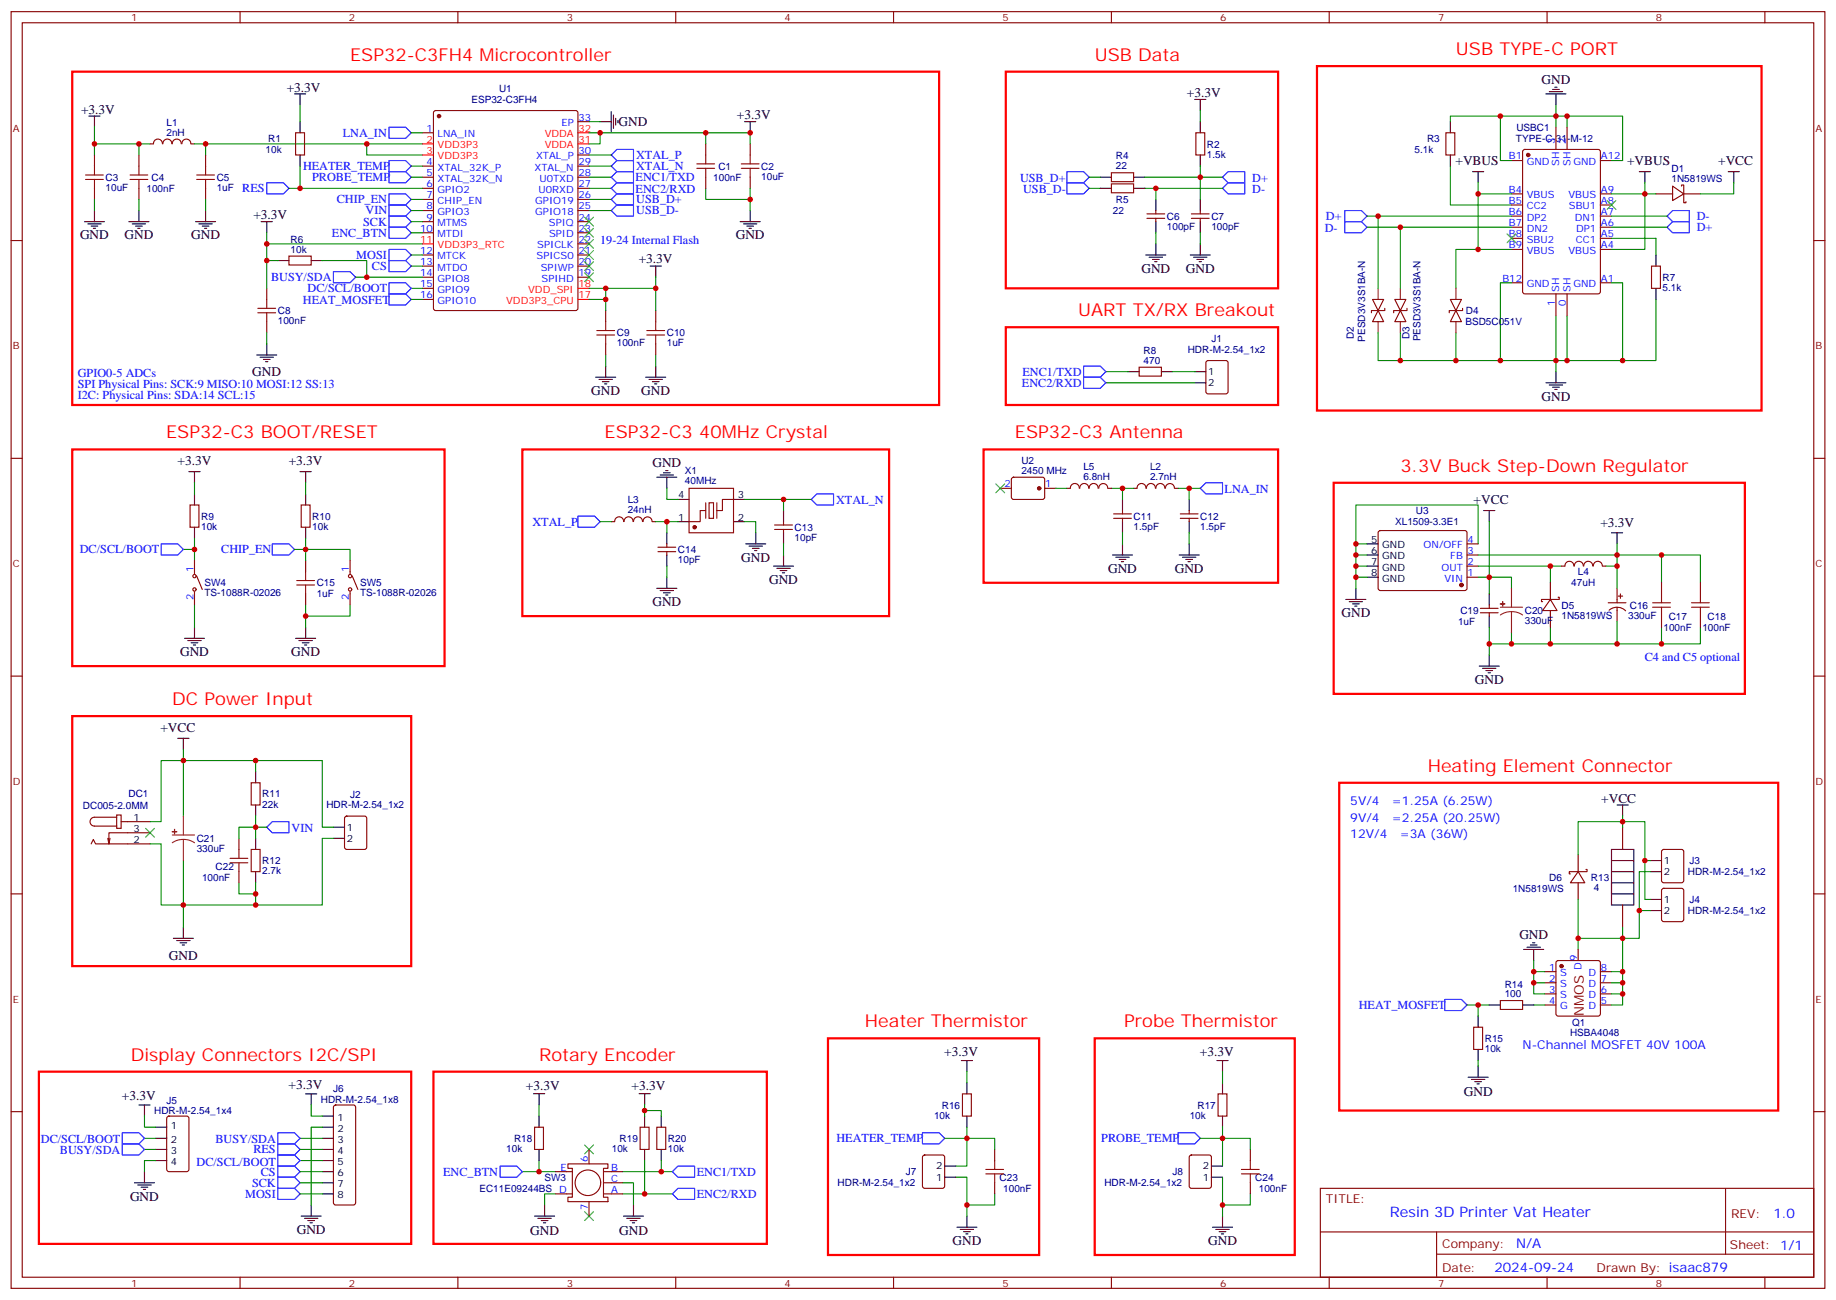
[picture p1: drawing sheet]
<svg xmlns="http://www.w3.org/2000/svg" width="583mm" height="413mm" viewBox="0 0 583 413" stroke-linecap="round" stroke-linejoin="round" font-family="sans-serif">
<g fill="none" stroke="#870000" stroke-width=".35">
<path d="M3.5 3.7h575.8v405.3h-575.8zM7.1 7.2h568.6v398.3h-568.6zM76.2 3.7v3.5M145.3 3.7v3.5M214.5 3.7v3.5M283.6 3.7v3.5M352.8 3.7v3.5M421.9 3.7v3.5M491.1 3.7v3.5M560.2 3.7v3.5M137.8 35.3l.5-.2h44.4l.5 .2 .2 .5v62.1l-.2 .5-.5 .2h-44.4l-.5-.2-.2-.5v-62.1zM183.4 38.6h3.6"/>
<path d="M30 49.2v3.5M30 59.8v3.5M44.1 49.2v3.5M44.1 59.8v3.5M47.6 45.7h1.1M48.7 45.7a1.41 1.41 0 0 1 1.4-1.5 1.41 1.41 0 0 1 1.4 1.5M51.7 45.7a1.41 1.41 0 0 1 1.4-1.5 1.41 1.41 0 0 1 1.4 1.5M54.7 45.7a1.41 1.41 0 0 1 1.4-1.5 1.41 1.41 0 0 1 1.4 1.5M57.7 45.7a1.41 1.41 0 0 1 1.5-1.5 1.41 1.41 0 0 1 1.4 1.5M60.7 45.7h1M65.3 49.2v3.5M65.3 59.8v3.5"/>
<path d="M93.8 42.2h2.9v7h-2.9zM134.1 42.2h3.5M134.1 52.7h3.5M134.1 56.3h3.5M134.1 59.8h3.5M183.4 52.7h3.6M183.4 56.3h3.6M183.4 59.8h3.6M183.4 49.2h3.6M224 45.7v3.5M224 56.3v3.5M238.1 45.7v3.5"/>
<path d="M238.1 56.3v3.5M352.8 54.9h7v2.8h-7zM352.8 58.4h7v2.8h-7zM379.6 42.2h2.8v7h-2.8zM459 42.2h2.8v7h-2.8zM479.8 51h3.5M483.5 47.7l.5-.3h23.3l.6 .5 .1 44.7-.5 .7h-23.5l-.6-.5-.1-44.6zM493.9 40.4v7M497.4 40.4v7M508 51h3.5M530.9 59.1l3.6 2.5-3.6 2.1zM533.8 59.1v-.4h.7v2.9"/>
<path d="M3.5 76.4h3.6M134.1 63.3h3.5M134.1 66.9h3.5M134.1 70.4h3.5M134.1 73.9h3.5M183.4 63.3h3.6M183.4 66.9h3.6M183.4 70.4h3.6M183.4 73.9h3.6M183.4 77.4h3.6M364.1 69.3h5.6M364.1 67.9h5.6"/>
<path d="M366.9 66.9v1M366.9 69.3v1.1M378.2 69.3h5.6M378.2 67.9h5.6M381 66.9v1M381 69.3v1.1M479.8 61.6h3.5M479.8 65.1h3.5M479.8 68.6h3.5M479.8 72.1h3.5M479.8 75.7h3.5M479.8 79.2h3.5"/>
<path d="M508 61.6h3.5M508 65.1h3.5M508 68.6h3.5M508 72.1h3.5M508 75.7h3.5M508 79.2h3.5M525.6 61.6h5.3M534.5 61.6v2.8h.7v-.4M534.5 61.6h5.3M575.7 76.4h3.6M84.7 91.5v3.6M91.7 81.3h7.1v2.8h-7.1z"/>
<path d="M134.1 81h3.5M134.1 84.5h3.5M134.1 88h3.5M134.1 91.5h3.5M134.1 95.1h3.5M183.4 81h3.6M183.4 84.5h3.6M183.4 88h3.6M192.3 98.6v3.5M208.1 98.6v3.5M435.7 95.1h3.5l-1.8 3.5zM437.4 98.6l1.8 3.5h-3.5z"/>
<path d="M439.6 97.9v.7h-4.3v.7M442.7 95.1h3.6l-1.8 3.5zM444.5 98.6l1.8 3.5h-3.6zM446.6 97.9v.7h-4.2v.7M460.4 95.1h3.5l-1.8 3.5zM462.1 98.6l1.8 3.5h-3.5zM464.3 97.9v.7h-4.3v.7M479.8 89.8h3.5M493.9 93.3v7.1M497.4 93.3v7.1M508 89.8h3.5M524.2 84.5h2.8v7h-2.8z"/>
<path d="M84.7 102.1v3.6M192.3 109.2v3.5M208.1 109.2v3.5M361.6 116.6h7.1v2.8h-7.1zM383 114.7l.5-.2h5.6l.7 .4v9.5l-.4 .6-5.9 .1-.7-.5v-9.4zM3.5 145.5h3.6M218.7 155h14.1v14.2h-14.1zM225.1 159.6h1.4v5h-1.4zM232.8 158.6h-3.5v3.5h-1.8M317.5 155h3.5M321.3 151.7l.4-.2 9.5 .1 .4 .6-.1 5.9-.6 .5-9.4-.1-.5-.6v-5.7zM331.6 155h3.5"/>
<path d="M338.7 155h1M339.8 155a1.41 1.41 0 0 1 1.4-1.5 1.41 1.41 0 0 1 1.4 1.5M342.8 155a1.41 1.41 0 0 1 1.4-1.5 1.41 1.41 0 0 1 1.4 1.5M345.7 155a1.41 1.41 0 0 1 1.5-1.5 1.41 1.41 0 0 1 1.4 1.5M348.8 155a1.41 1.41 0 0 1 1.4-1.5 1.41 1.41 0 0 1 1.4 1.5M351.7 155h1.1M359.8 155h1.1M360.9 155a1.41 1.41 0 0 1 1.4-1.5 1.41 1.41 0 0 1 1.4 1.5M363.9 155a1.41 1.41 0 0 1 1.4-1.5 1.41 1.41 0 0 1 1.4 1.5M366.9 155a1.41 1.41 0 0 1 1.4-1.5 1.41 1.41 0 0 1 1.4 1.5M370 155a1.41 1.41 0 0 1 1.4-1.5 1.41 1.41 0 0 1 1.4 1.5M372.9 155h1"/>
<path d="M575.7 145.5h3.6M60.3 160.3h2.8v7.1h-2.8zM61.7 178v4.2M95.6 160.3h2.8v7.1h-2.8zM97 178v3.5M111.1 178v4.2M194 165.6h1.1M195.1 165.6a1.41 1.41 0 0 1 1.4-1.5 1.41 1.41 0 0 1 1.4 1.5M198.1 165.6a1.41 1.41 0 0 1 1.4-1.5 1.41 1.41 0 0 1 1.4 1.5M201.1 165.6a1.41 1.41 0 0 1 1.4-1.5 1.41 1.41 0 0 1 1.4 1.5M204.2 165.6a1.41 1.41 0 0 1 1.4-1.5 1.41 1.41 0 0 1 1.4 1.5M207.1 165.6h1"/>
<path d="M208.8 175.2h5.7M208.8 173.7h5.7M211.7 172.7v1M211.7 175.2v1M224 162.1h-1.8v3.5h-3.5M245.9 168.1h5.6M245.9 166.7h5.6M248.7 165.6v1.1M248.7 168.1v1.1M353.5 164.6h5.6M353.5 163.2h5.6M356.3 162.1v1.1"/>
<path d="M356.3 164.6v1M374.6 164.6h5.7M374.6 163.2h5.7M377.5 162.1v1.1M377.5 164.6v1M437.7 168.7l.4-.2h27.1l.5 .7-.1 17.9-.6 .4-27.1-.1-.5-.6v-17.6zM465.7 179.7h3.5M465.7 176.2h3.5M465.7 172.7h3.5M495.7 179.7h1M496.8 179.7a1.41 1.41 0 0 1 1.4-1.5 1.41 1.41 0 0 1 1.4 1.5M499.7 179.7a1.41 1.41 0 0 1 1.5-1.5 1.41 1.41 0 0 1 1.4 1.5"/>
<path d="M502.7 179.7a1.41 1.41 0 0 1 1.4-1.5 1.41 1.41 0 0 1 1.4 1.5M505.8 179.7a1.41 1.41 0 0 1 1.4-1.5 1.41 1.41 0 0 1 1.4 1.5M508.7 179.7h1.1M61.7 187.9v4.2M62.4 182.9l1.8 4.2M97 188.6v3.5M111.1 187.9v4.2M111.8 182.9l1.8 4.2M465.7 183.3h3.5M469.9 194.6h5.6M469.9 193.1h5.6M472.7 192.1v1"/>
<path d="M472.7 194.6v1M492.1 190.3l2.1 3.6h-4.5zM492.1 190.3h-2.8v.7h.4M492.1 185v5.3M492.1 193.9v5.2M494.6 189.6h.3v.7h-2.8M510.5 191.4h5.6M510.8 193.8a3.8 3.8 0 0 1 5.2 .1M513.3 186.8v4.6M513.3 192.8v4.6M513.6 189.3h1.5M514.3 188.6v1.4"/>
<path d="M527.4 185v3.6M527.4 195.6v3.5M539.8 185v3.6M539.8 195.6v3.5M3.5 214.7h3.6M575.7 214.7h3.6M37 258.8h1.5v4.2h-1.5zM37 259.5h-7a1.41 1.41 0 0 0-1.4 1.4 1.41 1.41 0 0 0 1.4 1.4h7M79.7 248.5h2.8v7.1h-2.8zM109.6 259.3l.5-.2h5.6l.7 .4v9.5l-.4 .6-5.9 .1-.7-.5v-9.4zM28.9 267.9l.7-1.4 .7 1.4h17.3M34.9 266.2l-.3 1.7"/>
<path d="M38.5 260.9h9.1M47.6 264.4h-13v3.5l-.4-1.7M75.8 266.2v3.5M75.8 276.8v3.5M79.7 269.7h2.8v7.1h-2.8zM500.9 276.8l2.2 3.5h-4.6zM500.9 276.8h-2.8v.7h.4M500.9 271.5v5.3M503.4 276h.4v.8h-2.9M515.1 262.6v7.1M527.6 269.9l.5-.2h5.7l.6 .4 .1 9.5-.5 .6-5.9 .1-.6-.5-.1-9.4zM3.5 283.8h3.6"/>
<path d="M500.9 280.3v5.3M515.1 287.3v7.1M527.6 282.3l.5-.3h5.7l.6 .5 .1 9.4-.5 .7h-5.9l-.6-.4-.1-9.4zM575.7 283.8h3.6M476.2 317.7h7.1v2.8h-7.1zM490.4 308.5h3.5M490.4 312h3.5M490.4 315.6h3.5M490.4 319.1h3.5M494.1 305.2l.5-.2h12.7l.5 .2 .2 .5v16.2l-.2 .5-.5 .2h-12.7l-.5-.2-.2-.5v-16.2zM500.9 301.4v3.6M508 308.5h3.5"/>
<path d="M508 312h3.5M508 315.6h3.5M508 319.1h3.5M467.8 326.1h2.8v7.1h-2.8zM3.5 353h3.6M53.2 354.6l.4-.2h5.7l.6 .4 .1 16.5-.5 .6-5.9 .1-.6-.5-.1-16.4zM106.1 351l.4-.2h5.7l.5 .2 .2 .5v30.4l-.2 .5-.5 .2h-5.7l-.5-.2-.2-.5v-30.4zM169.7 357.9h2.8v7h-2.8zM203.2 357.9h2.8v7h-2.8zM208.5 357.9h2.8v7h-2.8zM305.5 347.3h2.8v7.1h-2.8zM386.6 347.3h2.9v7.1h-2.9z"/>
<path d="M575.7 353h3.6M176.4 372h5.3M176.4 379.1h5.3M180.3 369.5h12.7v1.4h-1.4v9.2h1.4v1.4h-12.7v-1.4h1.4v-9.2h-1.4zM187 364.9v4.6M191.6 379.1h6M191.6 372h6M191.6 375.5h6M293 366.9l.5-.2h5.7l.6 .4 .1 9.5-.5 .6-5.9 .1-.6-.5-.1-9.4zM315.7 364.9v3.6M315.7 375.5v3.6M377.7 366.9l.5-.2h5.6l.7 .4v9.5l-.4 .6-5.9 .1-.7-.5v-9.4z"/>
<path d="M396.9 364.9v3.6M396.9 375.5v3.6M419.1 377.3h156.6v28.2h-156.6zM547.7 377.3v20.9M187 381.5v4.6M419.1 391.1h156.5M456 398.2h119.6M456 391.1v14.2M76.2 405.5v3.5M145.3 405.5v3.5M214.5 405.5v3.5M283.6 405.5v3.5"/>
<path d="M352.8 405.5v3.5M421.9 405.5v3.5M491.1 405.5v3.5M560.2 405.5v3.5"/>
<circle cx="61.7" cy="182.9" r=".53"/>
<circle cx="61.7" cy="187.1" r=".53"/>
<circle cx="111.1" cy="182.9" r=".53"/>
<circle cx="111.1" cy="187.1" r=".53"/>
<circle cx="186.6" cy="375.5" r="4.1"/>
</g>
<g fill="none" stroke="#000" stroke-width=".35">
<path d="M28.2 36.9h3.5M30 36.9v3.5M93.5 29.8h3.5M95.2 29.8v3.5M95.2 38.6v3.6M190.5 38.6h3.5M194 35.5v6.3M194.7 36.5v4.2M195.4 37.6v2.1M196.1 38.3v.7M236.4 38.6h3.5M238.1 38.6v3.6"/>
<path d="M379.2 31.6h3.6M381 31.6v3.5M381 38.6v3.6M460.4 38.6v3.6M490.7 29.8h6.4M491.8 29.1h4.2M492.8 28.4h2.1M493.5 27.7h.7M493.9 29.8v3.5M95.2 49.2v3.5M349.2 56.3h3.6M349.2 59.8h3.6"/>
<path d="M359.8 56.3h3.6M359.8 59.8h3.6M381 49.2v3.5M460.4 49.2v3.5M467.4 54.5h3.6M469.2 54.5v3.5M520.3 54.5h3.6M522.1 54.5v3.5M548.6 54.5h3.5M550.3 54.5v3.5M26.8 70.4h6.4M27.9 71.1h4.2"/>
<path d="M28.9 71.8h2.1M29.6 72.5h.7M30 66.9v3.5M40.9 70.4h6.4M42 71.1h4.2M43 71.8h2.2M43.7 72.5h.7M44.1 66.9v3.5M62.1 70.4h6.3M63.1 71.1h4.3M64.2 71.8h2.1M64.9 72.5h.7"/>
<path d="M65.3 66.9v3.5M82.9 70.4h3.5M84.7 70.4v3.5M234.9 70.4h6.4M236 71.1h4.2M237.1 71.8h2.1M237.8 72.5h.7M238.1 66.9v3.5M366.9 63.3v3.6M366.9 70.4v3.5M366.9 77.4v3.6M381 63.3v3.6"/>
<path d="M381 70.4v3.5M381 77.4v3.6M88.2 82.7h3.5M98.8 82.7h3.5M206.4 84.5h3.5M208.1 84.5v3.5M363.7 81h6.4M364.8 81.7h4.2M365.8 82.4h2.1M366.5 83.1h.7M377.8 81h6.4M378.9 81.7h4.2"/>
<path d="M379.9 82.4h2.2M380.6 83.1h.8M525.6 81v3.5M525.6 91.5v3.6M81.5 112.7h6.3M82.5 113.4h4.3M83.6 114.1h2.1M84.3 114.8h.7M84.7 109.2v3.5M189.1 119.8h6.3M192.3 116.2v3.6M205 119.8h6.3"/>
<path d="M208.1 116.2v3.6M358.1 118h3.5M368.7 118h3.5M379.2 118h3.6M493.9 118v3.5M190.1 120.5h4.3M191.2 121.2h2.1M191.9 121.9h.7M206 120.5h4.3M207.1 121.2h2.1M207.8 121.9h.7M379.2 121.5h3.6"/>
<path d="M490.7 121.5h6.4M491.8 122.2h4.2M492.8 122.9h2.1M493.5 123.6h.7M60 149.8h3.5M61.7 149.8v3.5M61.7 156.8v3.5M95.2 149.8h3.6M97 149.8v3.5M97 156.8v3.5M208.5 151.5h6.3M209.5 150.8h4.3"/>
<path d="M210.6 150.1h2.1M211.3 149.4h.7M211.7 151.5v3.5M215.2 158.6h3.5M232.8 158.6h3.6M356.3 158.6v3.5M377.5 158.6v3.5M61.7 167.4v3.5M97 167.4v3.5M211.7 169.2v3.5M211.7 176.2v3.5M215.2 165.6h3.5"/>
<path d="M232.8 165.6h3.6M236.7 172.7h6.4M237.8 173.4h4.2M238.8 174.1h2.1M239.5 174.8h.7M239.9 169.2v3.5M245.5 179.7h6.4M248.7 162.1v3.5M248.7 169.2v3.5M248.7 176.2v3.5M353.1 176.2h6.4M354.2 176.9h4.2"/>
<path d="M355.2 177.6h2.2M356 178.3h.7M356.3 165.6v3.6M356.3 172.7v3.5M374.3 176.2h6.3M375.4 176.9h4.2M376.4 177.6h2.1M377.1 178.3h.7M377.5 165.6v3.6M377.5 172.7v3.5M433.9 172.7h3.5M433.9 176.2h3.5"/>
<path d="M433.9 179.7h3.5M471 162.1h3.5M472.7 162.1v3.5M511.5 169.2h3.6M513.3 169.2v3.5M61.7 199.1v3.6M97 199.1v3.6M208.5 186.8h6.3M209.5 187.5h4.3M210.6 188.2h2.1M211.3 188.9h.7M211.7 183.3v3.5"/>
<path d="M246.6 180.4h4.2M247.6 181.2h2.2M248.4 181.9h.7M427.2 190.3h6.4M428.3 191h4.2M429.3 191.7h2.1M430 192.4h.7M430.4 186.8v3.5M433.9 183.3h3.5M472.7 188.6v3.5M472.7 195.6v3.5M58.6 202.7h6.3"/>
<path d="M59.6 203.4h4.3M60.7 204.1h2.1M61.4 204.8h.7M93.8 202.7h6.4M94.9 203.4h4.2M96 204.1h2.1M96.7 204.8h.7M469.5 211.5h6.4M470.6 212.2h4.2M471.7 212.9h2.1M472.4 213.6h.7M472.7 208v3.5"/>
<path d="M56.4 234.4h3.6M58.2 234.4v3.5M81.1 245v3.5M81.1 255.6v3.5M513.3 255.6h3.5M515.1 255.6v3.5M81.1 266.2v3.5M81.1 276.8v3.5M105.8 262.6h3.6M105.8 266.2h3.6M511.5 269.7h7.1v17.6h-7.1zM511.5 276.8h7.1"/>
<path d="M511.5 273.2h7.1M523.9 276.8h3.5M523.9 273.2h3.5M55 297.9h6.4M56.1 298.6h4.2M57.1 299.3h2.2M58.2 294.4v3.5M486.5 299.3h.7M518.6 280.3h-7.1v3.5h7.1M523.9 285.6h3.5M523.9 289.1h3.5M57.9 300h.7"/>
<path d="M472.7 319.1h3.5M483.3 319.1h3.5M483.7 301.4h6.3M484.7 300.7h4.2M485.8 300h2.1M486.8 301.4v3.6M305.2 336.7h3.5M306.9 336.7v3.6M386.3 336.7h3.5M388.1 336.7v3.6M469.2 322.6v3.5M469.2 333.2v3.5"/>
<path d="M469.2 338.5v3.5M44.1 350.8h3.5M45.9 350.8v3.6M49.4 357.9h3.5M97 347.3h3.5M98.8 347.3v3.5M102.3 354.4h3.5M102.3 357.9h3.5M169.4 347.2h3.5M171.1 354.4v3.5M171.1 347.2v3.6M202.9 347.2h3.5"/>
<path d="M204.6 354.4v3.5M204.6 347.2v3.6M209.9 354.4v3.5M306.9 343.8v3.5M306.9 354.4v3.5M388.1 343.8v3.5M388.1 354.4v3.5M466 342h6.4M467.1 342.7h4.2M468.1 343.4h2.2M468.8 344.1h.7M42.7 375.5h6.3"/>
<path d="M43.7 376.2h4.3M44.8 376.9h2.1M45.5 377.6h.7M45.9 372v3.5M49.4 361.4h3.5M49.4 364.9h3.5M49.4 368.5h3.5M102.3 361.4h3.5M102.3 364.9h3.5M102.3 368.5h3.5M102.3 372h3.5M102.3 375.5h3.5"/>
<path d="M102.3 379.1h3.5M171.1 364.9v3.6M204.6 364.9v3.6M209.9 364.9v3.6M299.9 373.8h3.5M299.9 370.2h3.5M384.5 373.8h3.6M384.5 370.2h3.6M95.6 386.1h6.4M96.7 386.8h4.2M97.7 387.5h2.1M98.4 388.2h.7"/>
<path d="M98.8 382.6v3.5M169.7 386.1h6.3M170.7 386.8h4.3M171.8 387.5h2.1M172.5 388.2h.7M172.9 382.6v3.5M197.9 386.1h6.4M199 386.8h4.2M200 387.5h2.1M200.7 388.2h.7M201.1 382.6v3.5M303.7 389.6h6.4"/>
<path d="M304.8 390.3h4.2M305.9 391.1h2.1M306.6 391.8h.7M306.9 386.1v3.5M384.9 389.6h6.3M385.9 390.3h4.3M387 391.1h2.1M387.7 391.8h.7M388.1 386.1v3.5"/>
</g>
<g fill="none" stroke="#a10000" stroke-width=".35">
<path d="M27.2 57h5.6M27.2 55.6h5.6M30 52.7v2.9M30 57v2.8M41.3 57h5.6M41.3 55.6h5.6M44.1 52.7v2.9M44.1 57v2.8M62.4 57h5.7M62.4 55.6h5.7M65.3 52.7v2.9M65.3 57v2.8"/>
<path d="M221.2 53.4h5.6M221.2 52h5.6M224 49.2v2.8M224 53.4v2.9M235.3 53.4h5.6M235.3 52h5.6M238.1 49.2v2.8M238.1 53.4v2.9M81.8 99.3h5.7M81.8 97.9h5.7M84.7 95.1v2.8M84.7 99.3v2.8"/>
<path d="M189.4 105h5.7M189.4 106.4h5.7M192.3 102.1v2.9M192.3 106.4v2.8M205.3 105h5.7M205.3 106.4h5.7M208.1 102.1v2.9M208.1 106.4v2.8M94.2 184.3h5.6M94.2 185.7h5.6M97 181.5v2.8M97 185.7v2.9"/>
<path d="M524.6 192.8h5.6M524.6 191.4h5.6M527.4 188.6v2.8M527.4 192.8v2.8M536.9 192.8h5.7M536.9 191.4h5.7M539.8 188.6v2.8M539.8 192.8v2.8M73 273.9h5.7M73 272.5h5.7M75.8 269.7v2.8M75.8 273.9v2.9"/>
<path d="M312.9 372.7h5.7M312.9 371.3h5.7M315.7 368.5v2.8M315.7 372.7v2.8M394.1 372.7h5.6M394.1 371.3h5.6M396.9 368.5v2.8M396.9 372.7v2.8"/>
</g>
<g fill="none" stroke="#008700" stroke-width=".35">
<path d="M95.2 33.3v5.3M187 38.6h3.5M381 35.1v3.5M476.2 36.9h-15.8v1.7M493.9 33.3v7.1M497.4 36.9h17.7v14.1h-3.6M30 40.4v5.3M44.1 45.7h-14.1v3.5M47.6 45.7h-3.5v3.5M61.7 45.7h3.6M91.7 59.8h3.5M95.2 52.7v7.1h38.9"/>
<path d="M116.4 45.7h-51.1v3.5M130.5 52.7h3.6M130.5 56.3h3.6M130.5 42.2h3.6M134.1 45.7h-17.7v3.5h17.7M187 42.2h3.5v3.5h-3.5M187 49.2h7M187 52.7h7M187 59.8h7M187 56.3h7M190.5 42.2h33.5v3.5M224 42.2h14.1v3.5"/>
<path d="M224 59.8v3.5h14.1M238.1 59.8v7.1M345.7 59.8h3.5M345.7 56.3h3.5M363.4 59.8h3.5v3.5M366.9 59.8h21.2M381 52.7v3.6h-17.6M388.1 56.3h-7.1v7M460.4 52.7v12.4h19.4M469.2 58v3.6h10.6M497.4 40.4v-3.5h-21.2v14.1h3.6M522.1 58v3.6h-10.6"/>
<path d="M550.3 58v3.6h-10.5M30 63.3v3.6M44.1 63.3v3.6M65.3 63.3v3.6M84.7 73.9v3.5M130.5 63.3h3.6M130.5 66.9h3.6M130.5 70.4h3.6M130.5 73.9h3.6M134.1 77.4h-49.4v14.1M187 63.3h7M187 66.9h7"/>
<path d="M366.9 73.9v3.5M381 73.9v3.5M433.9 68.6h45.9M433.9 72.1h45.9M437.4 68.6v22.9M444.5 72.1v19.4M469.2 61.6v17.6h10.6M469.2 79.2h-7.1v12.3M511.5 68.6h17.7M511.5 72.1h17.7M511.5 75.7h14.1v5.3M525.6 61.6h-3.5v17.6h-10.6"/>
<path d="M84.7 82.7h3.5M102.3 82.7h14.1v5.3h17.7M112.9 88h3.5M130.5 91.5h3.6M130.5 81h3.6M130.5 84.5h3.6M130.5 95.1h3.6M187 91.5h21.1v7.1M187 95.1h5.3v3.5M192.3 91.5v3.6M208.1 88v3.5M479.8 89.8h-3.6v24.7h17.7v3.5"/>
<path d="M511.5 89.8h3.6v24.7h-21.2v-14.1M525.6 95.1v19.4h-10.5M84.7 105.7v3.5M192.3 112.7v3.5M208.1 112.7v3.5M351 118h7.1M372.2 118h7M437.4 105.7v8.8h7.1M444.5 105.7v8.8h17.6M462.1 105.7v8.8h14.1M497.4 100.4v14.1M351 121.5h28.2"/>
<path d="M61.7 153.3v3.5M97 153.3v3.5M211.7 155v3.6h3.5M236.4 158.6h21.1M248.7 158.6v3.5M335.1 155h3.6M352.8 155h3.5M359.8 155h-3.5v3.6M373.9 155h3.6v3.6M377.5 155h3.5M58.2 174.4h3.5v3.6M61.7 170.9v3.5"/>
<path d="M93.5 174.4h17.6v3.6M97 170.9v7.1M190.5 165.6h3.5M208.1 165.6h7.1M211.7 165.6v3.6M211.7 179.7v3.6M236.4 165.6h3.5v3.6M248.7 172.7v3.5M356.3 169.2v3.5M377.5 169.2v3.5M430.4 172.7v-12.4h38.8v12.4M430.4 179.7h3.5"/>
<path d="M430.4 176.2h3.5M433.9 172.7h-3.5v10.6h3.5M469.2 176.2h44.1v3.5M469.2 179.7h26.5M472.7 165.6v17.7h7.1v3.5M492.1 179.7v5.3M509.8 179.7h3.5v7.1M513.3 172.7v3.5h14.1v8.8M527.4 176.2h12.4v8.8M61.7 192.1v7M97 192.1v7M111.1 192.1v3.5h-14.1"/>
<path d="M430.4 183.3v3.5M469.2 183.3h3.5v5.3M472.7 199.1v8.9M492.1 199.1v5.3h-12.3M513.3 197.4v7h-21.2M527.4 199.1v5.3h-14.1M539.8 199.1v5.3h-12.4M479.8 200.9v3.5h-7.1M58.2 237.9v3.6h-7v19.4h-3.6M58.2 259.1v-17.6h44.1v21.1h3.5M81.1 241.5v3.5M81.1 259.1v7.1"/>
<path d="M515.1 259.1v3.5M47.6 267.9h3.6v19.4h7v-14.1M84.7 262.6h-8.9v3.6M105.8 266.2h-3.5v21.1h-44.1v7.1M500.9 271.5v-10.6h21.2v12.3M523.9 276.8h-3.6v12.3M523.9 273.2h-1.8v12.4h1.8M75.8 280.3v3.5h5.3M81.1 280.3v7M500.9 285.6v12.3M523.9 289.1h-3.6v8.8h-5.2v-3.5M465.7 319.1h7"/>
<path d="M469.2 319.1v3.5M486.8 305v3.5h3.6M486.8 308.5v3.5h3.6M486.8 312v3.6h3.6M486.8 319.1h3.6M500.9 301.4v-3.5h14.2v10.6M511.5 308.5h3.6v10.6h-3.6M511.5 315.6h3.6M511.5 312h3.6M469.2 336.7v1.8M45.9 354.4v3.5h3.5M98.8 350.8v3.6h3.5"/>
<path d="M102.3 357.9h-3.5v24.7M171.1 350.8v3.6M204.6 352.6h5.3v1.8M204.6 350.8v3.6M306.9 357.9v12.3h-3.5M306.9 340.3v3.5M388.1 340.3v3.5M388.1 357.9v12.3M45.9 361.4h3.5M45.9 364.9h3.5M49.4 368.5h-3.5v3.5M95.2 361.4h7.1"/>
<path d="M95.2 372h7.1M95.2 379.1h7.1M95.2 364.9h7.1M95.2 375.5h7.1M95.2 368.5h7.1M165.8 372h10.6M171.1 368.5v3.5M176.4 379.1h-3.5v3.5M197.6 375.5h3.5v7.1M197.6 372h15.8M197.6 379.1h15.8M204.6 368.5v10.6"/>
<path d="M209.9 368.5v3.5M299.9 361.4h15.8v3.5M303.4 373.8h3.5v12.3M315.7 379.1v3.5h-8.8M381 361.4h15.9v3.5M388.1 373.8v12.3M396.9 379.1v3.5h-8.8"/>
</g>
<g fill="none" stroke="#3c3" stroke-width=".35">
<path d="M185.6 69l2.8 2.8M185.6 72.5l2.8 2.8M185.6 76l2.8 2.8M185.6 79.6l2.8 2.8M188.4 69l-2.8 2.8M188.4 72.5l-2.8 2.8M188.4 76l-2.8 2.8M188.4 79.6l-2.8 2.8M478.4 74.3l2.8 2.8M481.2 74.3l-2.8 2.8M510.1 63.7l2.8 2.8M512.9 63.7l-2.8 2.8"/>
<path d="M185.6 83.1l2.8 2.8M185.6 86.6l2.8 2.8M188.4 83.1l-2.8 2.8M188.4 86.6l-2.8 2.8M316.1 153.6l2.8 2.9M318.9 153.6l-2.8 2.9M46.2 263l2.8 2.8M49 263l-2.8 2.8M185.6 363.5l2.8 2.9M188.4 363.5l-2.8 2.9M185.6 384.7l2.8 2.8M188.4 384.7l-2.8 2.8"/>
</g>
<g fill="none" stroke="#00f" stroke-width=".35">
<path d="M84.7 58h5.3l1.7 1.8-1.7 1.8h-5.3zM123.5 40.4h5.3l1.7 1.8-1.7 1.7h-5.3zM123.5 51h5.3l1.7 1.7-1.7 1.8h-5.3zM123.5 54.5h5.3l1.7 1.8-1.7 1.7h-5.3zM194 52.7l1.8-1.7h5.3v3.5h-5.3zM194 59.8l1.8-1.8h5.3v3.6h-5.3zM194 56.3l1.8-1.8h5.3v3.5h-5.3zM195.8 47.4h5.3v3.6h-5.3l-1.8-1.8zM338.7 58h5.3l1.7 1.8-1.7 1.8h-5.3zM338.7 54.5h5.3l1.7 1.8-1.7 1.7h-5.3zM389.8 54.5h5.3v3.5h-5.3l-1.7-1.7zM389.8 58h5.3v3.6h-5.3l-1.7-1.8z"/>
<path d="M123.5 61.6h5.3l1.7 1.7-1.7 1.8h-5.3zM123.5 72.1h5.3l1.7 1.8-1.7 1.8h-5.3zM123.5 79.2h5.3l1.7 1.8-1.7 1.7h-5.3zM123.5 68.6h5.3l1.7 1.8-1.7 1.7h-5.3zM123.5 65.1h5.3l1.7 1.8-1.7 1.7h-5.3zM194 63.3l1.8-1.7h5.3v3.5h-5.3zM195.8 65.1h5.3v3.5h-5.3l-1.8-1.7zM426.9 70.4h5.3l1.7 1.7-1.7 1.8h-5.3zM426.9 66.9h5.3l1.7 1.7-1.7 1.8h-5.3zM529.2 68.6l1.7-1.7h5.3v3.5h-5.3zM529.2 72.1l1.7-1.7h5.3v3.5h-5.3zM105.8 86.3h5.3l1.8 1.7-1.8 1.8h-5.3z"/>
<path d="M123.5 93.3h5.3l1.7 1.8-1.7 1.7h-5.3zM123.5 82.7h5.3l1.7 1.8-1.7 1.8h-5.3zM123.5 89.8h5.3l1.7 1.7-1.7 1.8h-5.3zM344 119.8h5.2l1.8 1.7-1.8 1.8h-5.2zM344 116.2h5.2l1.8 1.8-1.8 1.8h-5.2zM259.3 156.8h5.3v3.5h-5.3l-1.8-1.7zM381 155l1.8-1.7h5.3v3.5h-5.3zM51.2 172.7h5.2l1.8 1.7-1.8 1.8h-5.2zM86.4 172.7h5.3l1.8 1.7-1.8 1.8h-5.3zM183.4 163.9h5.3l1.8 1.7-1.8 1.8h-5.3zM84.7 262.6l1.7-1.7h5.3v3.5h-5.3zM458.6 317.3h5.3l1.8 1.8-1.8 1.8h-5.3z"/>
<path d="M38.8 359.7h5.3l1.8 1.7-1.8 1.8h-5.3zM88.2 359.7h5.3l1.7 1.7-1.7 1.8h-5.3zM292.8 359.7h5.3l1.8 1.7-1.8 1.8h-5.3zM373.9 359.7h5.3l1.8 1.7-1.8 1.8h-5.3zM38.8 363.2h5.3l1.8 1.7-1.8 1.8h-5.3zM88.2 363.2h5.3l1.7 1.7-1.7 1.8h-5.3zM88.2 370.2h5.3l1.7 1.8-1.7 1.8h-5.3zM88.2 373.8h5.3l1.7 1.7-1.7 1.8h-5.3zM88.2 377.3h5.3l1.7 1.8-1.7 1.7h-5.3zM88.2 366.7h5.3l1.7 1.8-1.7 1.7h-5.3zM158.7 370.2h5.3l1.8 1.8-1.8 1.8h-5.3zM213.4 372l1.8-1.8h5.3v3.6h-5.3z"/>
<path d="M213.4 379.1l1.8-1.8h5.3v3.5h-5.3z"/>
</g>
<g fill="none" stroke="#f00" stroke-width=".71">
<path d="M22.9 22.8h275.2v105.8h-275.2zM319.3 22.8h86.4v68.7h-86.4zM418 21h141.2v109.4h-141.2zM319.3 103.9h86.4v24.7h-86.4zM22.9 142.7h118.2v68.8h-118.2zM165.8 142.7h116.4v52.9h-116.4zM312.2 142.7h93.5v42.3h-93.5zM423.3 153.3h130.6v67h-130.6zM22.9 227.4h107.6v79.3h-107.6zM425.1 248.5h139.3v104.1h-139.3zM262.8 329.7h67v68.8h-67zM347.5 329.7h63.5v68.8h-63.5z"/>
<path d="M12.3 340.3h118.2v54.6h-118.2zM137.6 340.3h105.8v54.6h-105.8z"/>
</g>
<g fill="#870000" stroke="#870000" stroke-width=".35">
<circle cx="463.9" cy="185.7" r=".53"/>
<circle cx="485.1" cy="49.2" r=".53"/>
<circle cx="495.7" cy="306.7" r=".53"/>
<circle cx="139.3" cy="36.9" r=".53"/>
<circle cx="220.5" cy="167.4" r=".53"/>
<circle cx="329.8" cy="155" r=".53"/>
</g>
<path d="M134.1 45.7h3.5M134.1 49.2h3.5M183.4 45.7h3.6M183.4 42.2h3.6M134.1 77.4h3.5M183.4 95.1h3.6M183.4 91.5h3.6" fill="none" stroke="#f00" stroke-width=".35"/>
<path d="M224 159.6v5M227.5 159.6v5" fill="none" stroke="#871200" stroke-width=".35"/>
<g fill="none" stroke="#8c2424" stroke-width=".35">
<path d="M437.4 91.5v3.6M444.5 91.5v3.6M462.1 91.5v3.6M437.4 102.1v3.6M444.5 102.1v3.6M462.1 102.1v3.6M476.2 192.8h7.1M479.8 194.2l1.8 .2 1.7 .9M479.8 194.2l-1.9 .2-1.7 .9M479.8 186.8v6M479.8 194.2v6.7M58.2 259.1v6"/>
<path d="M54.7 265.1h7M58.2 266.5l1.9 .3 1.6 .8M58.2 266.5l-1.8 .3-1.7 .8M58.2 266.5v6.7"/>
</g>
<g fill="#8c2424" stroke="#8c2424" stroke-width=".35">
<path d="M54.7 264.1h1.4z"/>
<path d="M55.4 263.3v1.5z"/>
<path d="M476.2 191.7l1.5 .1z"/>
<path d="M477 191v1.4z"/>
</g>
<g fill="#c00">
<circle cx="306.9" cy="361.4" r=".88"/>
<circle cx="306.9" cy="382.6" r=".88"/>
<circle cx="388.1" cy="361.4" r=".88"/>
<circle cx="388.1" cy="382.6" r=".88"/>
<circle cx="58.2" cy="241.5" r=".88"/>
<circle cx="58.2" cy="287.3" r=".88"/>
<circle cx="171.1" cy="372" r=".88"/>
<circle cx="527.4" cy="176.2" r=".88"/>
<circle cx="527.4" cy="204.4" r=".88"/>
<circle cx="513.3" cy="204.4" r=".88"/>
<circle cx="430.4" cy="172.7" r=".88"/>
<circle cx="492.1" cy="179.7" r=".88"/>
<circle cx="430.4" cy="179.7" r=".88"/>
<circle cx="430.4" cy="176.2" r=".88"/>
<circle cx="430.4" cy="183.3" r=".88"/>
<circle cx="472.7" cy="183.3" r=".88"/>
<circle cx="472.7" cy="204.4" r=".88"/>
<circle cx="479.8" cy="204.4" r=".88"/>
<circle cx="492.1" cy="204.4" r=".88"/>
<circle cx="513.3" cy="179.7" r=".88"/>
<circle cx="513.3" cy="176.2" r=".88"/>
<circle cx="493.9" cy="36.9" r=".88"/>
<circle cx="497.4" cy="36.9" r=".88"/>
<circle cx="469.2" cy="61.6" r=".88"/>
<circle cx="522.1" cy="61.6" r=".88"/>
<circle cx="476.3" cy="114.5" r=".88"/>
<circle cx="515.1" cy="114.5" r=".88"/>
<circle cx="469.2" cy="79.2" r=".88"/>
<circle cx="476.3" cy="36.9" r=".88"/>
<circle cx="486.8" cy="312" r=".88"/>
<circle cx="515.1" cy="315.6" r=".88"/>
<circle cx="515.1" cy="312" r=".88"/>
<circle cx="515.1" cy="308.5" r=".88"/>
<circle cx="190.5" cy="42.2" r=".88"/>
<circle cx="224" cy="42.2" r=".88"/>
<circle cx="238.1" cy="63.3" r=".88"/>
<circle cx="238.1" cy="42.2" r=".88"/>
<circle cx="116.4" cy="45.7" r=".88"/>
<circle cx="65.3" cy="45.7" r=".88"/>
<circle cx="44.1" cy="45.7" r=".88"/>
<circle cx="30" cy="45.7" r=".88"/>
<circle cx="84.7" cy="77.4" r=".88"/>
<circle cx="192.3" cy="95.1" r=".88"/>
<circle cx="208.1" cy="91.5" r=".88"/>
<circle cx="97" cy="174.4" r=".88"/>
<circle cx="211.7" cy="165.6" r=".88"/>
<circle cx="248.7" cy="158.6" r=".88"/>
<circle cx="381" cy="56.3" r=".88"/>
<circle cx="377.5" cy="155" r=".88"/>
<circle cx="356.3" cy="155" r=".88"/>
<circle cx="366.9" cy="59.8" r=".88"/>
<circle cx="493.9" cy="114.5" r=".88"/>
<circle cx="497.4" cy="114.5" r=".88"/>
<circle cx="444.5" cy="114.5" r=".88"/>
<circle cx="437.4" cy="68.6" r=".88"/>
<circle cx="444.5" cy="72.1" r=".88"/>
<circle cx="97" cy="195.6" r=".88"/>
<circle cx="84.7" cy="82.7" r=".88"/>
<circle cx="192.3" cy="91.5" r=".88"/>
<circle cx="462.1" cy="114.5" r=".88"/>
<circle cx="469.2" cy="319.1" r=".88"/>
<circle cx="486.8" cy="308.5" r=".88"/>
<circle cx="515.1" cy="297.9" r=".88"/>
<circle cx="520.3" cy="289.1" r=".88"/>
<circle cx="515.1" cy="260.9" r=".88"/>
<circle cx="522.1" cy="273.2" r=".88"/>
<circle cx="500.9" cy="297.9" r=".88"/>
<circle cx="81.1" cy="262.6" r=".88"/>
<circle cx="81.1" cy="241.5" r=".88"/>
<circle cx="81.1" cy="287.3" r=".88"/>
<circle cx="81.1" cy="283.8" r=".88"/>
<circle cx="95.3" cy="59.8" r=".88"/>
<circle cx="116.4" cy="88" r=".88"/>
<circle cx="204.6" cy="379.1" r=".88"/>
<circle cx="209.9" cy="372" r=".88"/>
<circle cx="204.6" cy="352.6" r=".88"/>
<circle cx="61.7" cy="174.4" r=".88"/>
</g>
<g font-size="5.6" fill="#f00">
<text x="462.1" y="17.5">USB TYPE-C PORT</text>
<text x="111.1" y="19.2">ESP32-C3FH4 Microcontroller</text>
<text x="347.5" y="19.2">USB Data</text>
<text x="342.2" y="100.4">UART TX/RX Breakout</text>
<text x="52.7" y="139.2">ESP32-C3 BOOT/RESET</text>
<text x="191.9" y="139.2">ESP32-C3 40MHz Crystal</text>
<text x="322.1" y="139.2">ESP32-C3 Antenna</text>
<text x="444.5" y="149.8">3.3V Buck Step-Down Regulator</text>
<text x="54.7" y="223.8">DC Power Input</text>
<text x="453.2" y="245">Heating Element Connector</text>
<text x="274.5" y="326.1">Heater Thermistor</text>
<text x="356.8" y="326.1">Probe Thermistor</text>
<text x="41.5" y="336.7">Display Connectors I2C/SPI</text>
<text x="171.1" y="336.7">Rotary Encoder</text>
</g>
<text font-size="4.6" fill="#00f" x="441.2" y="386.3">Resin 3D Printer Vat Heater</text>
<g font-size="4.2">
<text x="91" y="29.1">+3.3V</text>
<text x="489.3" y="26.6">GND</text>
<text x="376.8" y="30.9">+3.3V</text>
<text x="25.8" y="36.2">+3.3V</text>
<text x="196.3" y="40.1">GND</text>
<text x="233.9" y="37.9">+3.3V</text>
<text x="462" y="52.4">+VBUS</text>
<text x="516.5" y="52.4">+VBUS</text>
<text x="545.4" y="52.4">+VCC</text>
<text x="80.4" y="69.7">+3.3V</text>
<text x="25.4" y="76">GND</text>
<text x="39.5" y="76">GND</text>
<text x="60.7" y="76">GND</text>
<text x="233.5" y="76">GND</text>
<text x="202.8" y="83.4">+3.3V</text>
<text x="362.3" y="86.6">GND</text>
<text x="376.4" y="86.6">GND</text>
<text x="80.1" y="119.4">GND</text>
<text x="187.7" y="125.4">GND</text>
<text x="203.6" y="125.4">GND</text>
<text x="489.3" y="127.2">GND</text>
<text x="56.4" y="147.7">+3.3V</text>
<text x="91.6" y="147.7">+3.3V</text>
<text x="207.1" y="148.3">GND</text>
<text x="467.8" y="160">+VCC</text>
<text x="508" y="167.4">+3.3V</text>
<text x="235.3" y="178.3">GND</text>
<text x="244.1" y="185.4">GND</text>
<text x="351.7" y="181.9">GND</text>
<text x="372.9" y="181.9">GND</text>
<text x="207.1" y="192.4">GND</text>
<text x="425.8" y="196">GND</text>
<text x="57.1" y="208.3">GND</text>
<text x="92.4" y="208.3">GND</text>
<text x="468.1" y="217.1">GND</text>
<text x="50.9" y="232.3">+VCC</text>
<text x="508.3" y="254.9">+VCC</text>
<text x="482.3" y="298.3">GND</text>
<text x="53.6" y="304.6">GND</text>
<text x="299.7" y="335.1">+3.3V</text>
<text x="380.9" y="335.1">+3.3V</text>
<text x="91.6" y="345.7">+3.3V</text>
<text x="167" y="346.1">+3.3V</text>
<text x="200.5" y="346.1">+3.3V</text>
<text x="38.7" y="349.2">+3.3V</text>
<text x="464.6" y="348.1">GND</text>
<text x="41.3" y="381.2">GND</text>
<text x="94.2" y="391.8">GND</text>
<text x="168.3" y="392.2">GND</text>
<text x="196.5" y="392.2">GND</text>
<text x="302.4" y="395.3">GND</text>
<text x="383.5" y="395.3">GND</text>
</g>
<text font-size="4.2" fill="#800" x="502.7" y="322.6" transform="rotate(-90 502.7 322.6)">NMOS</text>
<g font-size="4.2" fill="#00f">
<text x="562.9" y="386.6">1.0</text>
<text x="481.3" y="396.1">N/A</text>
<text x="474.4" y="403.9">2024-09-24</text>
</g>
<g font-size="3.9" fill="#00f">
<text x="108.8" y="43.4">LNA_IN</text>
<text x="201.9" y="50.6">XTAL_P</text>
<text x="96.2" y="54">HEATER_TEMP</text>
<text x="99.1" y="57.6">PROBE_TEMP</text>
<text x="201.8" y="57.6">ENC1/TXD</text>
<text x="201.9" y="54.1">XTAL_N</text>
<text x="323.8" y="57.7">USB_D+</text>
<text x="397.5" y="57.9">D+</text>
<text x="76.9" y="61">RES</text>
<text x="106.9" y="64.6">CHIP_EN</text>
<text x="201.8" y="61.2">ENC2/RXD</text>
<text x="202" y="64.5">USB_D+</text>
<text x="324.7" y="61.2">USB_D-</text>
<text x="397.5" y="61.4">D-</text>
<text x="115.3" y="71.6">SCK</text>
<text x="116" y="67.9">VIN</text>
<text x="202" y="68.1">USB_D-</text>
<text x="420.9" y="69.9">D+</text>
<text x="538.6" y="69.9">D-</text>
<text x="105.4" y="75.2">ENC_BTN</text>
<text x="190.5" y="77.4">19-24 Internal Flash</text>
<text x="420.5" y="73.5">D-</text>
<text x="538.6" y="73.4">D+</text>
<text x="113.1" y="82.2">MOSI</text>
<text x="86" y="89.3">BUSY/SDA</text>
<text x="118.1" y="85.7">CS</text>
<text x="97.7" y="92.8">DC/SCL/BOOT</text>
<text x="96.2" y="96.4">HEAT_MOSFET</text>
<text x="24.7" y="119.8">GPIO0-5 ADCs</text>
<text x="324.6" y="119.4">ENC1/TXD</text>
<text x="24.7" y="123.3">SPI Physical Pins: SCK:9 MISO:10 MOSI:12 SS:13</text>
<text x="324.4" y="122.9">ENC2/RXD</text>
<text x="24.7" y="126.8">I2C: Physical Pins: SDA:14 SCL:15</text>
<text x="265.4" y="159.9">XTAL_N</text>
<text x="388.7" y="156.4">LNA_IN</text>
<text x="169" y="166.9">XTAL_P</text>
<text x="25.3" y="175.7">DC/SCL/BOOT</text>
<text x="70.2" y="175.6">CHIP_EN</text>
<text x="522.1" y="209.7">C4 and C5 optional</text>
<text x="428.6" y="255.6">5V/4</text>
<text x="441.8" y="255.6">=1.25A (6.25W)</text>
<text x="428.6" y="260.9">9V/4</text>
<text x="441.8" y="260.9">=2.25A (20.25W)</text>
<text x="92.5" y="264">VIN</text>
<text x="428.6" y="266.2">12V/4</text>
<text x="444.3" y="266.2">=3A (36W)</text>
<text x="431.3" y="320.4">HEAT_MOSFET</text>
<text x="483.3" y="333.2">N-Channel MOSFET 40V 100A</text>
<text x="13" y="363">DC/SCL/BOOT</text>
<text x="68.4" y="363">BUSY/SDA</text>
<text x="265.5" y="362.7">HEATER_TEMP</text>
<text x="349.6" y="362.7">PROBE_TEMP</text>
<text x="19" y="366.5">BUSY/SDA</text>
<text x="62.4" y="370">DC/SCL/BOOT</text>
<text x="80.4" y="366.2">RES</text>
<text x="80" y="376.8">SCK</text>
<text x="82.8" y="373.3">CS</text>
<text x="140.7" y="373.3">ENC_BTN</text>
<text x="221.2" y="373.4">ENC1/TXD</text>
<text x="77.8" y="380.3">MOSI</text>
<text x="221.2" y="380.4">ENC2/RXD</text>
</g>
<g font-size="3.9" fill="#800">
<text x="420.9" y="381.9">TITLE:</text>
<text x="549.5" y="386.6">REV:</text>
<text x="457.8" y="396.1">Company:</text>
<text x="549.1" y="396.7">Sheet: 1/1</text>
<text x="457.8" y="403.8">Date:</text>
<text x="506.8" y="403.8">Drawn By: isaac879</text>
</g>
<g font-size="3.2" fill="#800">
<text x="41.6" y="6.7">1</text>
<text x="110.8" y="6.7">2</text>
<text x="179.9" y="6.7">3</text>
<text x="249.1" y="6.7">4</text>
<text x="318.2" y="6.7">5</text>
<text x="387.3" y="6.7">6</text>
<text x="456.5" y="6.7">7</text>
<text x="525.6" y="6.7">8</text>
<text x="4.1" y="41.8">A</text>
<text x="576.3" y="41.8">A</text>
<text x="4.1" y="110.9">B</text>
<text x="576.3" y="110.9">B</text>
<text x="4.1" y="180.1">C</text>
<text x="576.3" y="180.1">C</text>
<text x="4.1" y="249.2">D</text>
<text x="576.3" y="249.2">D</text>
<text x="4.1" y="318.4">E</text>
<text x="576.3" y="318.4">E</text>
<text x="41.6" y="408.5">1</text>
<text x="110.8" y="408.5">2</text>
<text x="179.9" y="408.5">3</text>
<text x="249.1" y="408.5">4</text>
<text x="318.2" y="408.5">5</text>
<text x="387.3" y="408.5">6</text>
<text x="456.5" y="408.5">7</text>
<text x="525.6" y="408.5">8</text>
</g>
<g font-size="3.2" fill="#000080">
<text x="158.4" y="29.2">U1</text>
<text x="149.6" y="32.7">ESP32-C3FH4</text>
<text x="52.8" y="39.9">L1</text>
<text x="481.3" y="41.5">USBC1</text>
<text x="52.8" y="43.1">2nH</text>
<text x="85.2" y="45">R1</text>
<text x="383.1" y="46.8">R2</text>
<text x="453" y="45">R3</text>
<text x="481.2" y="45">TYPE-C-31-M-12</text>
<text x="84.3" y="48.6">10k</text>
<text x="228" y="53.9">C1</text>
<text x="241.7" y="53.9">C2</text>
<text x="354.2" y="53.8">22</text>
<text x="354.2" y="50.6">R4</text>
<text x="383.1" y="50">1.5k</text>
<text x="449" y="48.6">5.1k</text>
<text x="33.5" y="57.4">C3</text>
<text x="48.1" y="57.4">C4</text>
<text x="68.8" y="57.4">C5</text>
<text x="226.4" y="57.4">100nF</text>
<text x="241.7" y="57.1">10uF</text>
<text x="530.6" y="57.7">1N5819WS</text>
<text x="530.6" y="54.7">D1</text>
<text x="33.5" y="60.6">10uF</text>
<text x="46.5" y="60.9">100nF</text>
<text x="68.8" y="60.6">1uF</text>
<text x="354.2" y="64.4">R5</text>
<text x="353.2" y="68">22</text>
<text x="370.4" y="69.8">C6</text>
<text x="384.5" y="69.8">C7</text>
<text x="92.2" y="77.1">R6</text>
<text x="370.4" y="72.9">100pF</text>
<text x="384.5" y="72.9">100pF</text>
<text x="92.2" y="80.3">10k</text>
<text x="527.8" y="89.2">R7</text>
<text x="527.8" y="92.3">5.1k</text>
<text x="88.2" y="99.8">C8</text>
<text x="465.3" y="99.8">D4</text>
<text x="88.2" y="102.9">100nF</text>
<text x="195.8" y="106.8">C9</text>
<text x="211.7" y="106.8">C10</text>
<text x="429.8" y="107.8" transform="rotate(-90 429.8 107.8)">D2</text>
<text x="447.4" y="107.8" transform="rotate(-90 447.4 107.8)">D3</text>
<text x="465.1" y="103.3">BSD5C051V</text>
<text x="195.8" y="110">100nF</text>
<text x="211.7" y="110">1uF</text>
<text x="363" y="112.4">R8</text>
<text x="377" y="112">HDR-M-2.54_1x2</text>
<text x="384.6" y="108.6">J1</text>
<text x="433.3" y="108.4" transform="rotate(-90 433.3 108.4)">PESD3V3S1BA-N</text>
<text x="450.9" y="108.4" transform="rotate(-90 450.9 108.4)">PESD3V3S1BA-N</text>
<text x="363" y="115.5">470</text>
<text x="324.2" y="147.2">U2</text>
<text x="343.9" y="149.3">L5</text>
<text x="365.1" y="149.3">L2</text>
<text x="217.4" y="153.8">40MHz</text>
<text x="217.4" y="150.6">X1</text>
<text x="324.2" y="150.5">2450 MHz</text>
<text x="343.9" y="152.4">6.8nH</text>
<text x="365.1" y="152.4">2.7nH</text>
<text x="199.3" y="159.9">L3</text>
<text x="63.9" y="165">R9</text>
<text x="99.1" y="165">R10</text>
<text x="199.3" y="163">24nH</text>
<text x="359.8" y="165">C11</text>
<text x="381" y="165">C12</text>
<text x="442.9" y="166.8">XL1509-3.3E1</text>
<text x="449.5" y="163.3">U3</text>
<text x="63.9" y="168.2">10k</text>
<text x="99.1" y="168.2">10k</text>
<text x="252.2" y="171.7">10pF</text>
<text x="252.2" y="168.5">C13</text>
<text x="359.8" y="168.2">1.5pF</text>
<text x="381" y="168.2">1.5pF</text>
<text x="215.2" y="178.8">10pF</text>
<text x="215.2" y="175.6">C14</text>
<text x="500.9" y="182.7">L4</text>
<text x="64.9" y="189.4">TS-1088R-02026</text>
<text x="64.9" y="186.2">SW4</text>
<text x="100.5" y="189.4">1uF</text>
<text x="100.5" y="186.2">C15</text>
<text x="114.3" y="189.4">TS-1088R-02026</text>
<text x="114.3" y="186.1">SW5</text>
<text x="498.8" y="186.2">47uH</text>
<text x="463.6" y="195">C19</text>
<text x="484" y="195">C20</text>
<text x="495.7" y="196.4">1N5819WS</text>
<text x="495.7" y="193.3">D5</text>
<text x="516.8" y="196.4">330uF</text>
<text x="517.3" y="193.2">C16</text>
<text x="529.7" y="196.7">C17</text>
<text x="542" y="196.7">C18</text>
<text x="462.8" y="198.5">1uF</text>
<text x="484" y="198.2">330uF</text>
<text x="528" y="200.3">100nF</text>
<text x="540.4" y="200.3">100nF</text>
<text x="26.3" y="256.7">DC005-2.0MM</text>
<text x="40.8" y="253.2">DC1</text>
<text x="83.3" y="256.4">22k</text>
<text x="83.3" y="253.2">R11</text>
<text x="103.6" y="256.6">HDR-M-2.54_1x2</text>
<text x="111.1" y="253.2">J2</text>
<text x="62.4" y="267.3">C21</text>
<text x="62.4" y="270.5">330uF</text>
<text x="83.3" y="274.4">R12</text>
<text x="536.2" y="274.4">J3</text>
<text x="64.1" y="279.6">100nF</text>
<text x="68.5" y="276.1">C22</text>
<text x="83.3" y="277.6">2.7k</text>
<text x="491.8" y="279.7">D6</text>
<text x="505" y="279.7">R13</text>
<text x="535.8" y="277.9">HDR-M-2.54_1x2</text>
<text x="480.2" y="283.2">1N5819WS</text>
<text x="505.9" y="282.9">4</text>
<text x="536.2" y="286.7">J4</text>
<text x="535.8" y="290.3">HDR-M-2.54_1x2</text>
<text x="477.6" y="316.6">100</text>
<text x="477.6" y="313.7">R14</text>
<text x="498.4" y="329">HSBA4048</text>
<text x="499" y="325.9">Q1</text>
<text x="471.3" y="334">10k</text>
<text x="471.3" y="330.8">R15</text>
<text x="105.7" y="346.8">J6</text>
<text x="48.9" y="353.7">HDR-M-2.54_1x4</text>
<text x="52.8" y="350.4">J5</text>
<text x="101.8" y="350.2">HDR-M-2.54_1x8</text>
<text x="299" y="352">R16</text>
<text x="380.1" y="352">R17</text>
<text x="296.5" y="355.2">10k</text>
<text x="377.6" y="355.2">10k</text>
<text x="160.7" y="365.7">10k</text>
<text x="163.2" y="362.6">R18</text>
<text x="194.2" y="365.7">10k</text>
<text x="196.7" y="362.6">R19</text>
<text x="212" y="365.7">10k</text>
<text x="212" y="362.6">R20</text>
<text x="172.8" y="374.9">SW3</text>
<text x="265.9" y="376.7">HDR-M-2.54_1x2</text>
<text x="287.5" y="373.1">J7</text>
<text x="317.3" y="374.9">C23</text>
<text x="350.6" y="376.7">HDR-M-2.54_1x2</text>
<text x="372.2" y="373.1">J8</text>
<text x="398.4" y="374.9">C24</text>
<text x="152.2" y="378.4">EC11E09244BS D</text>
<text x="318.5" y="378.4">100nF</text>
<text x="399.6" y="378.4">100nF</text>
</g>
<g font-size="3.2" fill="#00f">
<text x="135.4" y="41.8">1</text>
<text x="178.2" y="40">EP</text>
<text x="183.6" y="38.3">33</text>
<text x="138.9" y="43.6">LNA_IN</text>
<text x="493.5" y="45.7" transform="rotate(-90 493.5 45.7)">3</text>
<text x="497.1" y="45.7" transform="rotate(-90 497.1 45.7)">2</text>
<text x="135.4" y="52.4">4</text>
<text x="170.1" y="50.6">XTAL_P</text>
<text x="183.6" y="52.4">29</text>
<text x="183.6" y="48.9">30</text>
<text x="478.9" y="50.6">B1</text>
<text x="484.6" y="52.4">GND</text>
<text x="494.9" y="52.7" transform="rotate(-90 494.9 52.7)">SH</text>
<text x="498.5" y="52.7" transform="rotate(-90 498.5 52.7)">SH</text>
<text x="499.4" y="52.4">GND</text>
<text x="508.2" y="50.6">A12</text>
<text x="135.4" y="55.9">5</text>
<text x="135.4" y="59.4">6</text>
<text x="138.9" y="54.2">XTAL_32K_P</text>
<text x="138.9" y="57.7">XTAL_32K_N</text>
<text x="169.7" y="54.2">XTAL_N</text>
<text x="171.2" y="57.7">U0TXD</text>
<text x="183.6" y="59.4">27</text>
<text x="183.6" y="55.9">28</text>
<text x="135.4" y="63">7</text>
<text x="138.9" y="61.2">GPIO2</text>
<text x="138.9" y="64.7">CHIP_EN</text>
<text x="169.9" y="64.7">GPIO19</text>
<text x="171" y="61.2">U0RXD</text>
<text x="183.6" y="63">26</text>
<text x="478.9" y="61.2">B4</text>
<text x="478.9" y="64.7">B5</text>
<text x="484.6" y="63">VBUS</text>
<text x="497.9" y="63">VBUS</text>
<text x="508.2" y="64.7">A8</text>
<text x="508.2" y="61.2">A9</text>
<text x="135.4" y="66.5">8</text>
<text x="135.4" y="70">9</text>
<text x="138.9" y="68.3">GPIO3</text>
<text x="138.9" y="71.8">MTMS</text>
<text x="169.9" y="68.3">GPIO18</text>
<text x="174.2" y="71.8">SPIQ</text>
<text x="183.6" y="70">24</text>
<text x="183.6" y="66.5">25</text>
<text x="478.9" y="68.3">B6</text>
<text x="478.9" y="71.8">B7</text>
<text x="484.6" y="66.5">CC2</text>
<text x="484.6" y="70">DP2</text>
<text x="498" y="66.5">SBU1</text>
<text x="499.9" y="70">DN1</text>
<text x="508.2" y="71.8">A6</text>
<text x="508.2" y="68.3">A7</text>
<text x="133.4" y="73.6">10</text>
<text x="138.9" y="75.3">MTDI</text>
<text x="174.3" y="75.3">SPID</text>
<text x="183.6" y="77.1">22</text>
<text x="183.6" y="73.6">23</text>
<text x="478.9" y="75.3">B8</text>
<text x="484.6" y="73.6">DN2</text>
<text x="484.6" y="77.1">SBU2</text>
<text x="500.2" y="77.1">CC1</text>
<text x="500.3" y="73.6">DP1</text>
<text x="508.2" y="75.3">A5</text>
<text x="133.4" y="80.6">12</text>
<text x="138.9" y="82.4">MTCK</text>
<text x="170.3" y="82.4">SPICS0</text>
<text x="170.5" y="78.8">SPICLK</text>
<text x="183.6" y="80.6">21</text>
<text x="478.9" y="78.8">B9</text>
<text x="484.6" y="80.6">VBUS</text>
<text x="497.9" y="80.6">VBUS</text>
<text x="508.2" y="78.8">A4</text>
<text x="133.4" y="84.1">13</text>
<text x="133.4" y="87.7">14</text>
<text x="138.9" y="85.9">MTDO</text>
<text x="138.9" y="89.4">GPIO8</text>
<text x="171.7" y="85.9">SPIWP</text>
<text x="171.9" y="89.4">SPIHD</text>
<text x="183.6" y="87.7">19</text>
<text x="183.6" y="84.1">20</text>
<text x="476.9" y="89.4">B12</text>
<text x="508.2" y="89.4">A1</text>
<text x="133.4" y="91.2">15</text>
<text x="133.4" y="94.7">16</text>
<text x="138.9" y="93">GPIO9</text>
<text x="484.6" y="91.2">GND</text>
<text x="494.9" y="92.6" transform="rotate(-90 494.9 92.6)">SH</text>
<text x="498.5" y="92.6" transform="rotate(-90 498.5 92.6)">SH</text>
<text x="499.4" y="91.2">GND</text>
<text x="138.9" y="96.5">GPIO10</text>
<text x="493.5" y="97.1" transform="rotate(-90 493.5 97.1)">1</text>
<text x="497.1" y="97.1" transform="rotate(-90 497.1 97.1)">0</text>
<text x="318.8" y="154.7">2</text>
<text x="331.8" y="154.7">1</text>
<text x="465.8" y="172.3">4</text>
<text x="451.9" y="174.1">ON/OFF</text>
<text x="460.4" y="177.6">FB</text>
<text x="465.8" y="179.4">2</text>
<text x="465.8" y="175.9">3</text>
<text x="61.4" y="181.5" transform="rotate(-90 61.4 181.5)">1</text>
<text x="110.8" y="181.5" transform="rotate(-90 110.8 181.5)">1</text>
<text x="457.6" y="181.2">OUT</text>
<text x="458.5" y="184.7">VIN</text>
<text x="465.8" y="182.9">1</text>
<text x="61.4" y="190.6" transform="rotate(-90 61.4 190.6)">2</text>
<text x="110.8" y="190.6" transform="rotate(-90 110.8 190.6)">2</text>
<text x="500.6" y="305" transform="rotate(-90 500.6 305)">9</text>
<text x="491.7" y="311.7">2</text>
<text x="491.7" y="308.2">1</text>
<text x="495.2" y="309.9">S</text>
<text x="502" y="308.1" transform="rotate(-90 502 308.1)">D</text>
<text x="504.2" y="309.9">D</text>
<text x="508.2" y="308.2">8</text>
<text x="508.2" y="311.7">7</text>
<text x="491.7" y="315.2">3</text>
<text x="495.2" y="317">S</text>
<text x="495.2" y="313.4">S</text>
<text x="504.2" y="313.4">D</text>
<text x="504.2" y="317">D</text>
<text x="508.2" y="315.2">6</text>
<text x="491.7" y="318.7">4</text>
<text x="495.2" y="320.5">G</text>
<text x="504.2" y="320.5">D</text>
<text x="508.2" y="318.7">5</text>
<text x="177.9" y="371.7">E</text>
<text x="186.6" y="368.8" transform="rotate(-90 186.6 368.8)">6</text>
<text x="194" y="371.7">B</text>
<text x="194" y="375.2">C</text>
<text x="194" y="378.7">A</text>
<text x="186.6" y="384.2" transform="rotate(-90 186.6 384.2)">7</text>
</g>
<g font-size="3.2" fill="#f00">
<text x="183.6" y="41.8">32</text>
<text x="135.4" y="45.3">2</text>
<text x="138.9" y="47.1">VDD3P3</text>
<text x="172.9" y="47.1">VDDA</text>
<text x="172.9" y="43.6">VDDA</text>
<text x="183.6" y="45.3">31</text>
<text x="135.4" y="48.9">3</text>
<text x="138.9" y="50.6">VDD3P3</text>
<text x="133.4" y="77.1">11</text>
<text x="138.9" y="78.8">VDD3P3_RTC</text>
<text x="167.6" y="93">VDD_SPI</text>
<text x="183.6" y="94.7">17</text>
<text x="183.6" y="91.2">18</text>
<text x="160.7" y="96.5">VDD3P3_CPU</text>
</g>
<g font-size="3.2">
<text x="383.5" y="119.1">1</text>
<text x="383.5" y="122.6">2</text>
<text x="215.3" y="158.2">4</text>
<text x="234.2" y="158.2">3</text>
<text x="215.3" y="165.3">1</text>
<text x="234.2" y="165.3">2</text>
<text x="435.3" y="172.3">5</text>
<text x="435.3" y="175.9">6</text>
<text x="435.3" y="179.4">7</text>
<text x="438.7" y="174.1">GND</text>
<text x="438.7" y="177.6">GND</text>
<text x="435.3" y="182.9">8</text>
<text x="438.7" y="181.2">GND</text>
<text x="438.7" y="184.7">GND</text>
<text x="42.3" y="260.5">1</text>
<text x="110.1" y="263.7">1</text>
<text x="42.3" y="264.1">3</text>
<text x="42.3" y="267.6">2</text>
<text x="110.1" y="267.2">2</text>
<text x="528.1" y="274.3">1</text>
<text x="528.1" y="277.8">2</text>
<text x="528.1" y="286.6">1</text>
<text x="528.1" y="290.2">2</text>
<text x="54.2" y="358.6">1</text>
<text x="107.1" y="355.8">1</text>
<text x="107.1" y="359.3">2</text>
<text x="54.2" y="362.8">2</text>
<text x="107.1" y="362.8">3</text>
<text x="54.2" y="366.4">3</text>
<text x="54.2" y="369.9">4</text>
<text x="107.1" y="366.4">4</text>
<text x="107.1" y="369.9">5</text>
<text x="297.1" y="371.3">2</text>
<text x="381.8" y="371.3">2</text>
<text x="107.1" y="373.4">6</text>
<text x="107.1" y="376.9">7</text>
<text x="297.1" y="374.8">1</text>
<text x="381.8" y="374.8">1</text>
<text x="107.1" y="380.5">8</text>
</g>
</svg>
